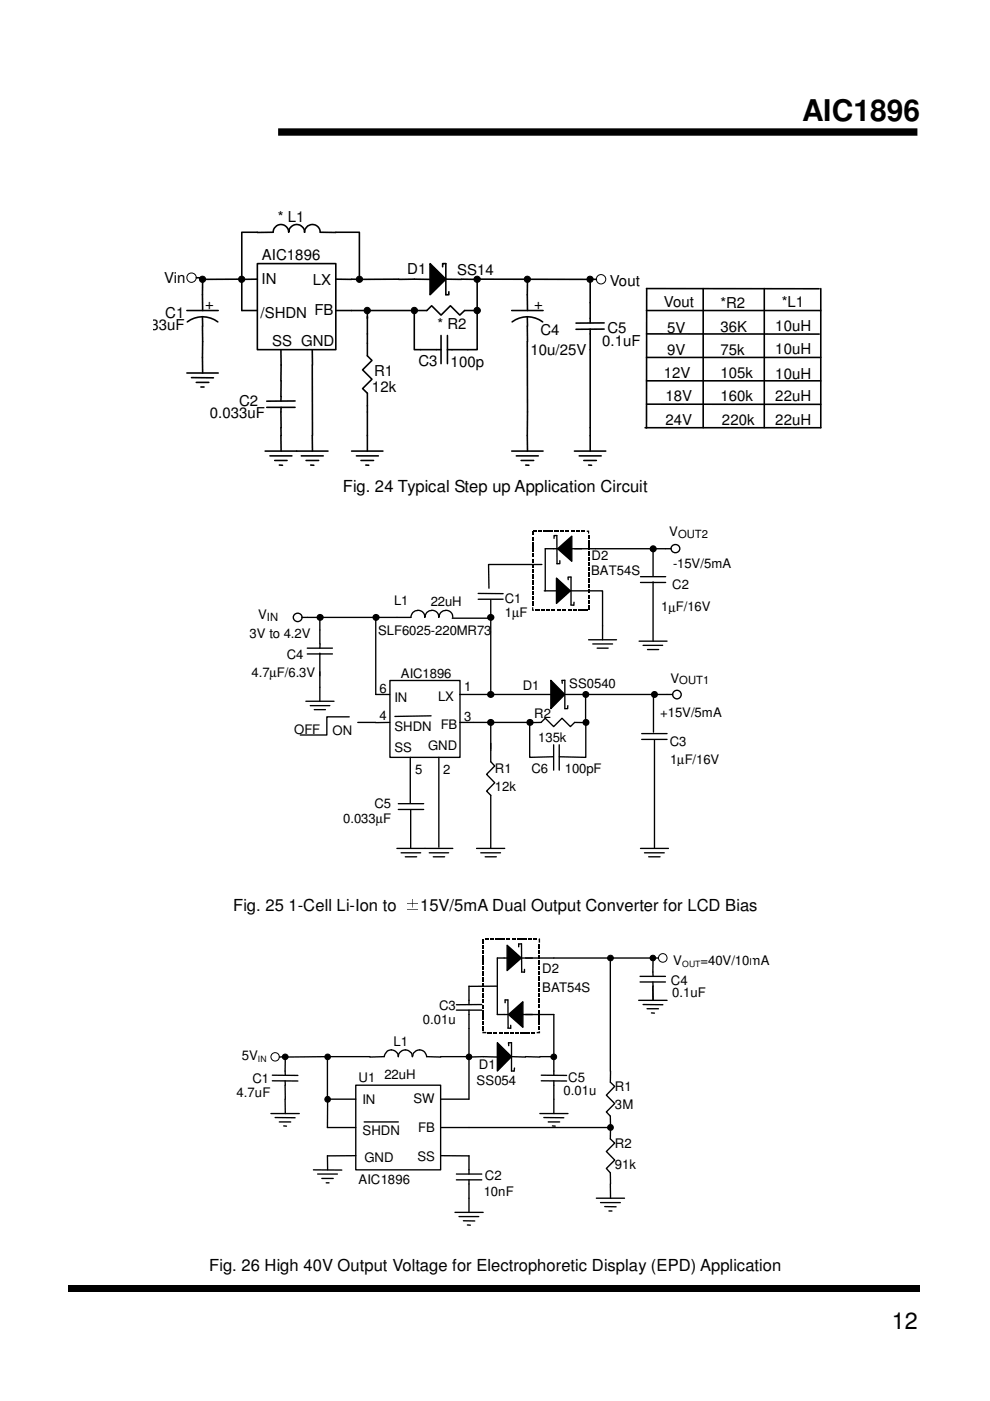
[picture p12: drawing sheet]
<svg xmlns="http://www.w3.org/2000/svg" width="210mm" height="297mm" viewBox="0 0 210 297" stroke-linecap="round" stroke-linejoin="round" font-family="sans-serif">
<path d="M14.4 272.6h180.5v1.3h-180.5z" fill="#000"/>
<path d="M59 28h135.5" fill="none" stroke="#000" stroke-width="1.6" stroke-linecap="butt"/>
<path d="M54.6 55.9h16.6v18.2h-16.6z" fill-rule="evenodd" fill="#fff"/>
<g fill="none" stroke="#000" stroke-width=".34">
<path d="M41.6 58.9h1.3M43 59.2v6.6M54.6 55.9h16.6v18.2h-16.6zM54.6 49.2h-3.3v16.6h3.3M54.6 59.2h-12M64.6 49.2a1.67 1.67 0 0 1 1.6-1.6 1.67 1.67 0 0 1 1.7 1.6l3.3 .1M64.6 49.2a1.69 1.69 0 0 0-1.7-1.6 1.69 1.69 0 0 0-1.7 1.6 1.65 1.65 0 0 0-1.6-1.6 1.65 1.65 0 0 0-1.7 1.6l-3.3 .1M71.2 59.2h5M71.2 49.2h5v10M76.2 59.2h15M91.2 55.9l3.3 3.3-3.3 3.3zM93.8 56.6v-.7h.7v6.6h.7v-.6"/>
<path d="M94.5 59.2h6.7M101.2 59.2h23.9M101.2 59.2v6.6M111.8 59.2v6.6M125.1 59.2h1.3M125.1 59.2v9.3M39.6 65.8h6.7M39.6 79.1h6.7M42.9 67.1a5.5 5.5 0 0 0-3.2 1.2M42.9 67.1a5.5 5.5 0 0 1 3.3 1.2M42.9 69.1l.1 10M42.9 67.1l.1 2"/>
<path d="M59.6 74.1v10.9M66.2 74.1v3.3M66.2 77.4v14.9M71.2 65.8h19.3l1-1 2 2 2-2 2 2 1-1h2.7M77.9 65.8v9.6l1 1-2 2 2 2-2 2 1 1v12.2M87.8 65.8v8.3h5.7M93.5 71.1v6M94.9 71.1v6M101.2 65.8v8.3h-6.3M108.5 65.8h6.6M111.8 67.1a5.5 5.5 0 0 0-3.2 1.2M111.8 67.1a5.5 5.5 0 0 1 3.3 1.2"/>
<path d="M111.8 69.1v3.3M111.8 67.1v2M111.8 72.4v23.2M125.1 69.8v25.8M128.1 68.5h-6M128.1 69.8h-6M137.1 65.8h36.9M137.1 70.8h36.6M137.1 75.8h36.9M137.1 61.2h36.6M137.1 61.2v29.5M149.1 61.2v29.5"/>
<path d="M162 61.2v29.5M174 61.2v29.5h-37.2M40.6 80.1h4.7M41.6 81.1h2.7M42.6 82.1h.7M56.2 95.6h13.4M56.6 86.4h6M57.2 96.7h4.7M58.2 97.6h2.7M59.2 98.6h.7M59.6 86.4v9.2M62.6 85l-6 .1"/>
<path d="M63.9 96.7h4.6M64.9 97.6h2.7M65.9 98.6h.6M66.2 92.3v3.3M74.5 95.6h6.7M75.6 96.7h4.6M76.5 97.6h2.7M77.6 98.6h.6M108.5 95.6h6.6M109.5 96.7h4.6M110.5 97.6h2.7M111.5 98.6h.6"/>
<path d="M121.8 95.6h6.6M122.8 96.7h4.7M123.8 97.6h2.6M124.8 98.6h.6M137.1 80.7h36.9M137.1 85.7h36.9"/>
</g>
<g fill="#000">
<path d="M91.2 55.9l3.3 3.3-3.3 3.3z"/>
<circle cx="42.9" cy="59.2" r=".66"/>
<circle cx="51.2" cy="59.2" r=".66"/>
<circle cx="76.2" cy="59.2" r=".66"/>
<circle cx="101.2" cy="59.2" r=".67"/>
<circle cx="111.8" cy="59.2" r=".66"/>
<circle cx="125.1" cy="59.2" r=".66"/>
<circle cx="77.9" cy="65.8" r=".67"/>
<circle cx="87.8" cy="65.8" r=".67"/>
<circle cx="101.2" cy="65.8" r=".68"/>
</g>
<g fill="none" stroke="#000" stroke-width=".21">
<circle cx="40.6" cy="58.9" r="1"/>
<circle cx="42.9" cy="59.2" r=".66"/>
<circle cx="51.2" cy="59.2" r=".66"/>
<circle cx="76.2" cy="59.2" r=".66"/>
<circle cx="101.2" cy="59.2" r=".67"/>
<circle cx="111.8" cy="59.2" r=".66"/>
<circle cx="125.1" cy="59.2" r=".66"/>
<circle cx="127.4" cy="59.2" r="1"/>
<circle cx="77.9" cy="65.8" r=".67"/>
<circle cx="87.8" cy="65.8" r=".67"/>
<circle cx="101.2" cy="65.8" r=".68"/>
</g>
<path d="M82.7 144.3h14.8v16.3h-14.8z" fill-rule="evenodd" fill="#fff"/>
<g fill="none" stroke="#000" stroke-width=".29">
<path d="M114.9 119.7h-11.3l.1 5M117.5 114.1v-.6h.6v6M118.2 116.3l3-2.6v5.3zM118.7 118.9v.6h-.6M138.5 116.3h3.8M64 130.9h23.1a1.48 1.48 0 0 1 1.5-1.5 1.48 1.48 0 0 1 1.5 1.5 1.51 1.51 0 0 1 1.2-1.4 1.51 1.51 0 0 1 1.7 .8v.6a1.51 1.51 0 0 1 1.2-1.4 1.51 1.51 0 0 1 1.7 .8l.1 .6M65.1 137.4h5.4M65.1 138.6h5.4M67.8 130.9v5.6M67.8 138.5v10.2M67.9 136.5l-.1 .9M79.7 130.9v16.3h2.9"/>
<path d="M95.9 131.1h8.2v16.1M101.4 127h5.3M101.4 125.8l5.3 .1M104.1 127.2v4M115.4 125.3h12.4v10.3M118 122.6l2.9 2.7-2.9 2.6zM120.5 122.9l-.1-.5h.7v5.9h.6M121.7 127.7v.6M124.8 135.6h5.9M125.7 136.5h4.2M126.6 137.4h2.3M135.5 135.9h5.9"/>
<path d="M135.8 122.3h5.3M135.8 123.5h5.3M136.4 136.8h4.1M137.3 137.7h2.4M138.5 123.4v12.5M138.5 122.1v-5.8h-22.9v9M64.9 148.7h5.9M65.8 149.6h4.1M66.6 150.5h2.4M74 152h-4.7v3.8h-5.6M75.9 153.2h6.7M82.7 144.3h14.8v16.3h-14.8z"/>
<path d="M91.4 151.8l-7.7 .1M97.4 147.2h45.2M97.5 153.2h14.8M104.1 153.2v8.3l.8 .9-1.7 1.8 1.7 1.8-1.7 1.7 .9 .9v11.2M112.3 153.2v7.4l4.9-.2M112.3 153.2h2.4l.9-.9 1.8 1.8 1.8-1.8 1.7 1.8 .9-.9h2.4v7.4l-5.6-.2M116.8 144.2l3 3-3 3zM117.4 157.9v5.4M118.6 157.9v5.4M119.2 144.2v.7M119.2 144.3l.6-.1v6h.5l.1-.6M124.2 147.2v6.1"/>
<path d="M136.1 155.5h5.3M136.1 156.8h5.3M138.6 147.2v8M138.8 156.9v23M84.2 179.9h11.8M84.5 170.4h5.3M84.5 171.6h5.3M87 160.6v9.7M87.1 171.7v8.1M93 160.6v19M101 179.9h6M135.8 179.9h5.9"/>
<path d="M85 180.8h4.2M85.9 181.7h2.4M91 180.8h4.1M91.9 181.7h2.4M101.9 180.8h4.2M102.9 181.7h2.3M136.6 180.8h4.2M137.5 181.7h2.4"/>
<circle cx="138.5" cy="116.4" r=".61"/>
<circle cx="143.2" cy="116.3" r=".91"/>
<circle cx="63.1" cy="130.9" r=".91"/>
<circle cx="67.9" cy="130.9" r=".61"/>
<circle cx="79.7" cy="130.9" r=".61"/>
<circle cx="104.1" cy="130.9" r=".61"/>
<circle cx="104.1" cy="153.2" r=".62"/>
<circle cx="104.1" cy="147.3" r=".62"/>
<circle cx="112.4" cy="153.2" r=".61"/>
<circle cx="124.2" cy="147.2" r=".6"/>
<circle cx="124.2" cy="153.2" r=".6"/>
<circle cx="138.8" cy="147.2" r=".6"/>
<circle cx="143.5" cy="147.3" r=".9"/>
</g>
<g fill="#000">
<path d="M118.2 116.3l3-2.6v5.3zM118 122.6l2.9 2.7-2.9 2.6zM116.8 144.2l3 3-3 3z"/>
<circle cx="138.5" cy="116.4" r=".61"/>
<circle cx="67.9" cy="130.9" r=".61"/>
<circle cx="79.7" cy="130.9" r=".61"/>
<circle cx="104.1" cy="130.9" r=".61"/>
<circle cx="104.1" cy="153.2" r=".62"/>
<circle cx="104.1" cy="147.3" r=".62"/>
<circle cx="112.4" cy="153.2" r=".61"/>
<circle cx="124.2" cy="147.2" r=".6"/>
<circle cx="124.2" cy="153.2" r=".6"/>
<circle cx="138.8" cy="147.2" r=".6"/>
</g>
<g fill="#000">
<path d="M112.8 112.7h.3v.8h-.3zM112.8 113.8h.3v.8h-.3zM112.8 114.9h.3v.9h-.3zM112.8 116.1h.3v.9h-.3zM112.8 117.3h.3v.8h-.3zM112.8 118.4h.3v.9h-.3zM112.9 112.5h.9v.3h-.9zM114.1 112.5h.8v.3h-.8zM115.2 112.5h.9v.3h-.9zM116.4 112.5h.9v.3h-.9zM117.5 112.5h.9v.3h-.9zM118.7 112.5h.8v.3h-.8z"/>
<path d="M119.8 112.5h.9v.3h-.9zM121 112.5h.8v.3h-.8zM122.1 112.5h.9v.3h-.9zM123.3 112.5h.8v.3h-.8zM124.7 118h.2v.9h-.2zM124.7 116.8h.2v.9h-.2zM124.7 115.7h.2v.9h-.2zM124.7 114.6h.2v.9h-.2zM124.7 113.4h.2v.9h-.2zM124.4 112.5h.5v.6h-.2v-.4h.1v.1h-.4zM112.8 119.6h.3v.8h-.3zM112.8 120.7h.3v.8h-.3z"/>
<path d="M112.8 121.8h.3v.9h-.3zM112.8 123h.3v.9h-.3zM112.8 124.2h.3v.8h-.3zM112.8 125.3h.3v.9h-.3zM112.8 126.5h.3v.8h-.3zM112.8 127.6h.3v.9h-.3zM112.8 128.7h.3v.7h-.2v-.1h.3v.2h-.4zM113.4 129.3h.9v.2h-.9zM114.6 129.3h.9v.2h-.9zM115.8 129.3h.8v.2h-.8zM116.9 129.3h.9v.2h-.9zM118.1 129.3h.8v.2h-.8z"/>
<path d="M119.2 129.3h.9v.2h-.9zM120.3 129.3h.9v.2h-.9zM121.5 129.3h.8v.2h-.8zM122.6 129.3h.9v.2h-.9zM123.8 129.3h.9v.2h-.9zM124.7 128.4h.2v.9h-.2zM124.7 127.2h.2v.9h-.2zM124.7 126.1h.2v.8h-.2zM124.7 124.9h.2v.9h-.2zM124.7 123.8h.2v.8h-.2zM124.7 122.6h.2v.9h-.2zM124.7 121.5h.2v.9h-.2z"/>
<path d="M124.7 120.3h.2v.9h-.2zM124.7 119.2h.2v.8h-.2z"/>
</g>
<path d="M75.4 230.1h18v17.9h-18z" fill-rule="evenodd" fill="#fff"/>
<g fill="none" stroke="#000" stroke-width=".29">
<path d="M96.8 214.2h5.3M99.4 214.2v9.8M102.1 213h-5.3M105.4 209.1h-6v3.9M107.1 212.6v-.6h.6v6h.6M107.5 200.4l3 2.7-3 2.7zM107.8 215.1l3.1-2.7v5.4zM108.3 217.4v.6M110 200.1v.6M110 200.2l.6-.1v6M110.6 206.1h.6M111.2 205.5v.6"/>
<path d="M129.4 203.1h10.2M135.4 212.1h6M135.7 208.2h5.4M135.7 207h5.4M136.3 213h4.2M137.2 213.9h2.4M138.1 214.8h.7M138.4 209.1l.1 3M138.4 208.2l.1 .9M138.5 203.1v3.9M57.4 236.1h6.1M57.7 229.2h5.5"/>
<path d="M57.7 228h5.5M58.3 236.9l4.3 .1M59.2 237.9h2.4M60.2 238.7l.5 .1M60.4 230.1l.1 2.9M60.4 229.2l.1 .9M60.4 233l.1 3.1M60.4 224l-1.2 .1M60.5 224v4M69.4 224l-9 .1M69.5 233l-.1 6.1h6M75.4 230.1h18v17.9h-18z"/>
<path d="M77.2 237.9h7.2M78.4 224h-9v9h6M87.4 224a1.48 1.48 0 0 0-1.5-1.4 1.48 1.48 0 0 0-1.5 1.4 1.51 1.51 0 0 0-1.5-1.4 1.51 1.51 0 0 0-1.5 1.4l-3 .1M87.5 224a1.51 1.51 0 0 1 1.5-1.4 1.51 1.51 0 0 1 1.5 1.4l2.9 .1M93.4 224h6v9h-6M93.4 239.1h36M99.4 224.1h6M105.4 221.1l3.1 2.9-3.1 3.1zM107.9 221.7l-.1-.6h.7v6h.5l.1-.7M108.5 224l2.9 .1M111.4 224l3.1 .1M114.5 224h2.9v-8.9h-12v-12h24v24"/>
<path d="M114.5 236.1h5.9M114.8 229.2h5.3M114.8 228h5.3M115.3 236.9l4.2 .1M116.2 237.9h2.5M117.1 238.7l.6 .1M117.4 224v4M117.4 229.2v6.9M129.4 227.1v2.3l.9 .9-1.7 1.9 1.7 1.8-1.7 1.8 .8 .8v4.9l.9 .9-1.7 1.7 1.7 1.9-1.7 1.7 .8 1v2.3M66.5 248l6 .1M67.3 248.9h4.2M68.2 249.9h2.4"/>
<path d="M69.2 250.8h.6M75.4 245l-6 .1 .1 2.9M93.4 245l6 .1v3.8M96.5 257h5.9M96.8 250.1h5.3M96.8 248.9h5.3M97.3 257.9h4.2M98.2 258.8l2.5 .1M99.1 259.7l.6 .1M99.4 250.1v6.9M126.4 254h6M127.3 255h4.2"/>
<path d="M128.2 255.8l2.4 .1M129.1 256.8h.6M129.4 251v3"/>
</g>
<g fill="#000">
<path d="M107.5 200.4l3 2.7-3 2.7zM107.8 215.1l3.1-2.7v5.4zM105.4 221.1l3.1 2.9-3.1 3.1z"/>
<circle cx="129.4" cy="203.1" r=".6"/>
<circle cx="138.4" cy="203.1" r=".6"/>
<circle cx="60.5" cy="224.1" r=".61"/>
<circle cx="69.5" cy="233.1" r=".61"/>
<circle cx="69.5" cy="224.1" r=".6"/>
<circle cx="99.4" cy="224.1" r=".6"/>
<circle cx="117.4" cy="224.1" r=".6"/>
<circle cx="129.4" cy="239" r=".61"/>
</g>
<g fill="none" stroke="#000" stroke-width=".21">
<circle cx="129.4" cy="203.1" r=".6"/>
<circle cx="138.4" cy="203.1" r=".6"/>
<circle cx="140.5" cy="203.1" r=".91"/>
<circle cx="58.3" cy="224.1" r=".89"/>
<circle cx="60.5" cy="224.1" r=".61"/>
<circle cx="69.5" cy="233.1" r=".61"/>
<circle cx="69.5" cy="224.1" r=".6"/>
<circle cx="99.4" cy="224.1" r=".6"/>
<circle cx="117.4" cy="224.1" r=".6"/>
<circle cx="129.4" cy="239" r=".61"/>
</g>
<path d="M87.4 219.6h1.6M159.4 203.1v12M45.5 227.1v9" fill="none" stroke="#fff" stroke-width=".29"/>
<g fill="#000">
<path d="M102.3 199.1h.3v.9h-.3zM102.7 199h.9v.3h-.9zM103.9 199h.8v.3h-.8zM105 199h.9v.3h-.9zM106.2 199h.9v.3h-.9zM107.4 199h.8v.3h-.8zM108.5 199h.8v.3h-.8zM109.6 199h.9v.3h-.9zM110.8 199h.9v.3h-.9zM112 199h.8v.3h-.8zM113.1 199h.9v.3h-.9zM114.3 199h.2v.9h-.3v-.8h.2v.2h-.1z"/>
<path d="M102.3 200.3h.3v.8h-.3zM102.3 201.4h.3v.9h-.3zM102.3 202.6h.3v.9h-.3zM102.3 203.7h.3v.9h-.3zM102.3 204.9h.3v.8h-.3zM102.3 206h.3v.9h-.3zM102.3 207.2h.3v.9h-.3zM102.3 208.4h.3v.8h-.3zM102.3 209.5h.3v.9h-.3zM102.3 210.7h.3v.8h-.3zM102.3 211.8h.3v.9h-.3zM102.3 213h.3v.8h-.3z"/>
<path d="M102.3 214.1h.3v.9h-.3zM102.3 215.3h.3v.9h-.3zM102.3 216.5h.3v.8h-.3zM102.3 217.6h.3v.9h-.3zM102.3 218.7h.3v.3h-.2v-.2h.7v.3h-.8zM103.4 218.8h.9v.3h-.9zM104.6 218.8h.8v.3h-.8zM105.7 218.8h.8v.3h-.8zM106.8 218.8h.9v.3h-.9zM108 218.8h.9v.3h-.9zM109.2 218.8h.8v.3h-.8zM110.3 218.8h.9v.3h-.9z"/>
<path d="M111.5 218.8h.8v.3h-.8zM112.6 218.8h.9v.3h-.9zM113.8 218.8h.6v.2h-.2v-.3h.3v.4h-.7zM114.2 217.5h.3v.9h-.3zM114.2 216.3h.3v.9h-.3zM114.2 215.2h.3v.9h-.3zM114.2 214h.3v.9h-.3zM114.2 212.9h.3v.8h-.3zM114.2 211.7h.3v.9h-.3zM114.2 210.6h.3v.8h-.3zM114.2 209.4h.3v.9h-.3zM114.2 208.2h.3v.9h-.3z"/>
<path d="M114.2 207.1h.3v.9h-.3zM114.2 206h.3v.8h-.3zM114.2 204.8h.3v.9h-.3zM114.2 203.6h.3v.9h-.3zM114.2 202.5h.3v.8h-.3zM114.2 201.3h.3v.9h-.3zM114.2 200.2h.3v.8h-.3z"/>
</g>
<text font-size="6.3" x="170.1" y="25.7">AIC1896</text>
<text font-size="5" x="189.1" y="281.8">12</text>
<g font-size="3.5">
<text x="72.7" y="104.3">Fig. 24 Typical Step up Application Circuit</text>
<text x="49.4" y="193.2">Fig. 25 1-Cell Li-Ion to ±15V/5mA Dual Output Converter for LCD Bias</text>
<text x="44.4" y="269.4">Fig. 26 High 40V Output Voltage for Electrophoretic Display (EPD) Application</text>
</g>
<g font-size="3.2">
<text x="58.9" y="47">* L1</text>
<text x="34.8" y="59.9">Vin</text>
<text x="55.5" y="55.2">AIC1896</text>
<text x="86.4" y="58.2">D1</text>
<text x="96.9" y="58.3">SS14</text>
<text x="43.5" y="65.4">+</text>
<text x="55.5" y="60.3">IN</text>
<text x="66.3" y="60.5">LX</text>
<text x="113.3" y="65.4">+</text>
<text x="129.3" y="60.7">Vout</text>
<text x="140.8" y="65.2">Vout</text>
<text x="152.7" y="65.2">*R2</text>
<text x="165.7" y="65">*L1</text>
<text x="31.9" y="70">33uF</text>
<text x="35.1" y="67.5">C1</text>
<text x="55.2" y="67.4">/SHDN FB</text>
<text x="92.8" y="69.8">* R2</text>
<text x="114.6" y="71.1">C4</text>
<text x="128.8" y="70.5">C5</text>
<text x="141.4" y="70.5">5V</text>
<text x="152.7" y="70.3">36K</text>
<text x="164.4" y="70.2">10uH</text>
<text x="57.7" y="73.4">SS GND</text>
<text x="88.7" y="77.6">C3</text>
<text x="95.5" y="77.8">100p</text>
<text x="112.5" y="75.4">10u/25V</text>
<text x="127.7" y="73.3">0.1uF</text>
<text x="141.4" y="75.2">9V</text>
<text x="152.7" y="75.2">75k</text>
<text x="164.4" y="75.1">10uH</text>
<text x="78.9" y="83.1">12k</text>
<text x="79.3" y="79.8">R1</text>
<text x="140.8" y="80.2">12V</text>
<text x="152.7" y="80.2">105k</text>
<text x="164.4" y="80.3">10uH</text>
<text x="44.5" y="88.5">0.033uF</text>
<text x="50.7" y="86">C2</text>
<text x="141.1" y="85">18V</text>
<text x="152.7" y="85">160k</text>
<text x="164.4" y="84.9">22uH</text>
<text x="141.1" y="90.2">24V</text>
<text x="153.1" y="90.2">220k</text>
<text x="164.4" y="90.1">22uH</text>
</g>
<g font-size="2.8">
<text x="141.9" y="113.7">V</text>
<text x="125.4" y="118.8">D2</text>
<text x="125.3" y="121.9">BAT54S</text>
<text x="142.5" y="124.9">C2</text>
<text x="142.7" y="120.4">-15V/5mA</text>
<text x="54.7" y="131.3">V</text>
<text x="83.6" y="128.3">L1</text>
<text x="91.3" y="128.4">22uH</text>
<text x="107.1" y="127.8">C1</text>
<text x="107.1" y="130.8">1µF</text>
<text x="140.2" y="129.6">1µF/16V</text>
<text x="52.9" y="135.3">3V to 4.2V</text>
<text x="80.2" y="134.7">SLF6025-220MR73</text>
<text x="53.3" y="143.6">4.7µF/6.3V</text>
<text x="60.8" y="139.7">C4</text>
<text x="85" y="143.8">AIC1896</text>
<text x="80.5" y="147">6</text>
<text x="83.7" y="148.9">IN</text>
<text x="92.9" y="148.7">LX</text>
<text x="98.4" y="146.5">1</text>
<text x="110.9" y="146.3">D1</text>
<text x="120.7" y="145.8">SS0540</text>
<text x="142.2" y="144.7">V</text>
<text x="62.4" y="155.5">OFF</text>
<text x="70.5" y="155.7">ON</text>
<text x="80.5" y="152.7">4</text>
<text x="83.7" y="154.9">SHDN FB</text>
<text x="98.4" y="152.8">3</text>
<text x="113.2" y="152.3">R2</text>
<text x="140" y="151.9">+15V/5mA</text>
<text x="83.7" y="159.3">SS</text>
<text x="90.8" y="159">GND</text>
<text x="114.1" y="157.3">135k</text>
<text x="142" y="158.2">C3</text>
<text x="88" y="164.1">5</text>
<text x="93.9" y="164.1">2</text>
<text x="104.9" y="163.9">R1</text>
<text x="104.9" y="167.7">12k</text>
<text x="112.7" y="163.9">C6</text>
<text x="119.8" y="163.9">100pF</text>
<text x="142.1" y="162.1">1µF/16V</text>
<text x="79.4" y="171.2">C5</text>
<text x="72.8" y="174.5">0.033µF</text>
<text x="115" y="206.4">D2</text>
<text x="142.2" y="208.8">C4</text>
<text x="142.7" y="204.6">V</text>
<text x="148.5" y="204.6">=40V/10mA</text>
<text x="93.1" y="214.1">C3</text>
<text x="115" y="210.3">BAT54S</text>
<text x="142.5" y="211.4">0.1uF</text>
<text x="83.4" y="221.8">L1</text>
<text x="89.7" y="217.2">0.01u</text>
<text x="51.3" y="224.8">5V</text>
<text x="101.6" y="226.6">D1</text>
<text x="50.2" y="232.6">4.7uF</text>
<text x="53.5" y="229.6">C1</text>
<text x="76" y="229.5">U1</text>
<text x="76.9" y="234">IN</text>
<text x="81.5" y="228.7">22uH</text>
<text x="87.7" y="233.8">SW</text>
<text x="101" y="230">SS054</text>
<text x="119.5" y="232.1">0.01u</text>
<text x="120.5" y="229.3">C5</text>
<text x="130.3" y="231.2">R1</text>
<text x="88.7" y="240">FB</text>
<text x="130.3" y="235.1">3M</text>
<text x="76.9" y="240.6">SHDN</text>
<text x="130.3" y="243.5">R2</text>
<text x="76" y="251.1">AIC1896</text>
<text x="77.3" y="246.4">GND</text>
<text x="88.5" y="246.2">SS</text>
<text x="102.8" y="250.3">C2</text>
<text x="130.3" y="247.9">91k</text>
<text x="102.6" y="253.7">10nF</text>
</g>
<g font-size="2.4">
<text x="143.8" y="114.1">OUT2</text>
<text x="56.6" y="131.7">IN</text>
<text x="144" y="145.1">OUT1</text>
</g>
<g font-size="1.8">
<text x="144.7" y="205">OUT</text>
<text x="54.7" y="225.3">IN</text>
</g>
</svg>
